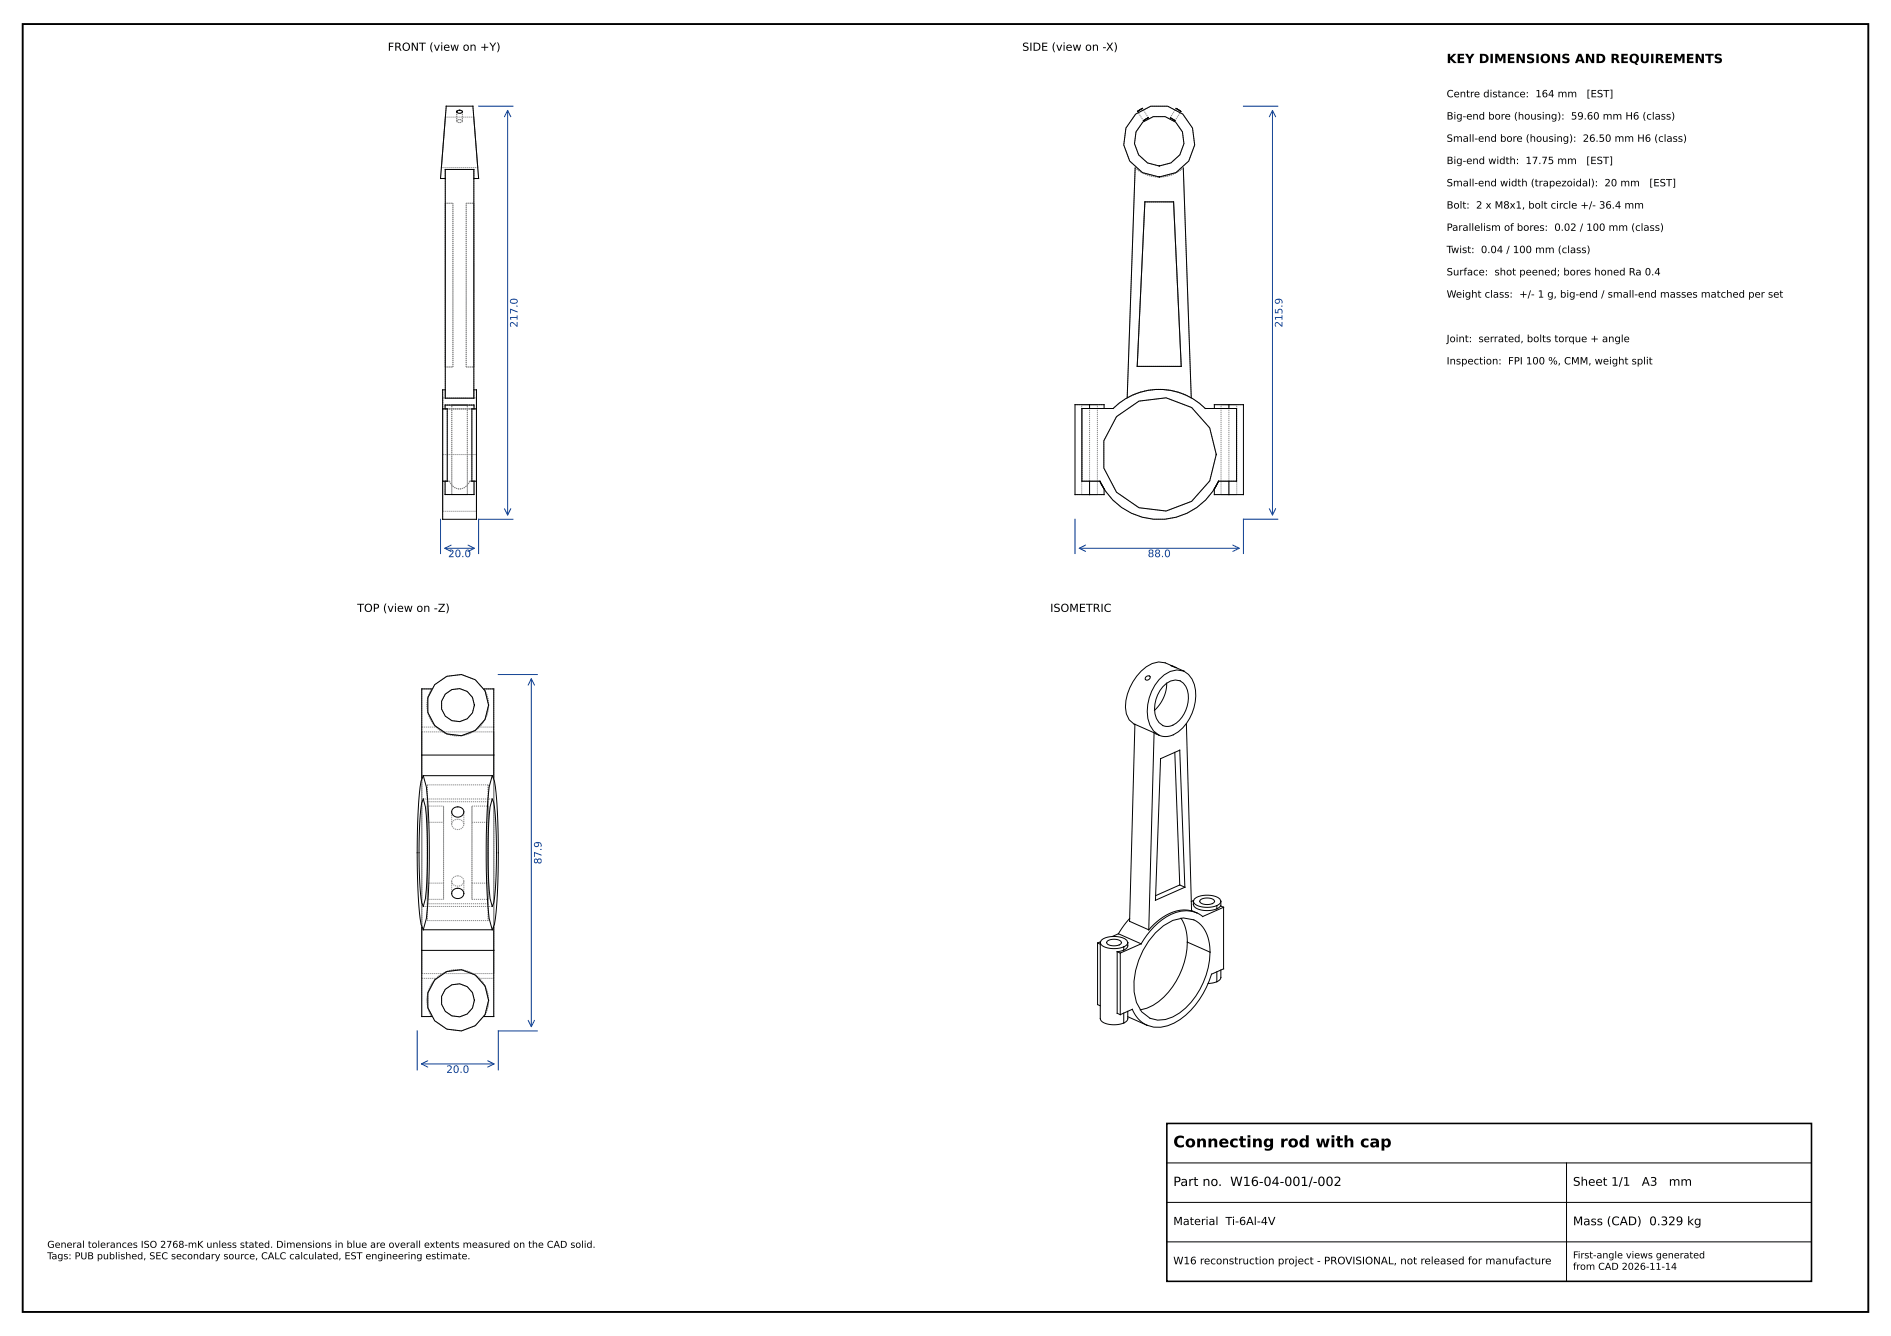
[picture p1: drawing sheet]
<svg xmlns="http://www.w3.org/2000/svg" width="420mm" height="297mm" viewBox="0 0 420 297" stroke-linecap="round" stroke-linejoin="round" font-family="sans-serif">
<g fill="none" stroke="#888" stroke-width=".22" stroke-dasharray=".3 .2" stroke-linecap="butt">
<path d="M97.9 39.7l1.2-16.1M98.1 37.2l.8-11.2M98.1 37.2h8M98.9 37.7v2M98.9 39.7v-2M98.9 37.7h6.4M98.9 26l-.8 11.2M98.9 26h6.4M101.5 26.9l.2 .3h.3h.5l.2-.3M101.5 26.9l.5-.3h.5l.2 .3M101.5 26.9v-2.1M101.5 24.7l.6-.2"/>
<path d="M102.1 25.2l-.5-.1-.1-.3M102.1 26.6l-.5 .1-.1 .2M102.1 27.2h-.4l-.2-.3M102.1 24.5l.5 .1 .1 .2M102.7 24.8l-.1 .3-.5 .1M102.7 26.9l-.1-.2-.5-.1M102.7 26.9l-.2 .3h-.4M102.7 26.9v-2.1M105.3 26l.8 11.2M105.3 39.7v-2M105.3 37.7v2M106.1 37.2l-.8-11.2"/>
<path d="M106.3 39.7l-1.2-16.1M252.2 37.3a8.1 8.1 0 0 0 5.3 2M252.2 37.3l-1.8 51.1M252.7 24.8l.1-.1M252.8 24.7h.1M252.8 24.7l-.1 .1M252.9 24.7l.2-.2M253 24.6l-.2 .1M253.1 24.5l-.1 .1M253.2 24.5l.1-.1M253.3 24.4l-.2 .1M253.3 24.4l.2-.1"/>
<path d="M253.5 24.3l-.2 .1M253.5 24.3l.1-.1M253.6 24.2l.2-.1M253.7 24.1l-.2 .2M253.8 24.1h-.1M254 26.8l-1.3-2M254.2 26.8h-.1M254.2 26.7l.2-.1M254.4 26.6l-.2 .1M254.4 26.6l.1-.1M254.6 26.5v-.1M254.7 26.4l-.2 .1"/>
<path d="M254.8 26.4v-.1M254.9 26.3l-.2 .1M254.9 26.3l.1-.1M255.1 26.2l-.1 .1M255.1 26.2l-1.3-2.1M257.5 39.3a8.1 8.1 0 0 0 5.4-2M257.5 39.3l3.8-.9 2.8-2.6 1.3-3.6-.5-3.7-2.1-3.1-3.4-1.8h-3.7l-3.4 1.8-2.2 3.1-.4 3.7 1.3 3.6 2.8 2.6 3.7 .9M257.5 36.9a5.5 5.5 0 0 0 5.5-6.6 5.5 5.5 0 0 0-7.5-4.1 5.5 5.5 0 0 0-2.5 8.2l1.9 1.8 2.6 .7M260 26.2l1.3-2.1M260.1 26.2h-.1M260.1 26.2l.1 .1M260.2 26.3l.1 .1"/>
<path d="M260.3 26.4l-.1-.1M260.5 26.4l.1 .1M260.6 26.5l-.2-.1M260.6 26.6l.2 .1M260.8 26.7h.1M260.9 26.7h-.1M260.9 26.7l.1 .1M261 26.8l-.1-.1M261 26.8l1.3-2M261.4 24.2h.1M261.5 24.2l-.2-.1M261.6 24.2v.1"/>
<path d="M261.6 24.3h.1M261.7 24.3l.1 .1M261.8 24.4l-.2-.2M261.8 24.4l.2 .1M262 24.5l-.2-.1M262.1 24.6l.1 .1M262.2 24.7l-.1-.1M262.3 24.7v.1M98.9 45.2v36.4M98.9 45.2h1.7M100.6 45.2v36.4M103.6 45.2v36.4"/>
<path d="M103.6 45.2h1.7M105.3 45.2v36.4M254.4 44.9h6.3M254.4 44.9l-1.8 36.5M260.7 44.9l1.7 36.5M260.7 44.9h-6.3M98.3 90.9h7.6M98.3 90.9v-4.3M98.3 90.9h1.1M98.3 90.9v16M98.3 88.4v25.2M98.3 88.4h7.6"/>
<path d="M98.9 90.9h6.4M98.9 90.9h.5M98.9 90h6.4M98.9 90.9v-.9M98.9 88.5h6.4M98.9 88.5v-1.9M98.9 86.6v1.9M98.9 88.5v-50.8M98.9 81.6v-36.4M98.9 81.6h1.7M99.4 90.9h-.5M99.4 90.9v16"/>
<path d="M100.4 90h3.4M100.6 81.6v-36.4M103.6 81.6h1.7M103.6 81.6v-36.4M103.8 90h-3.4M104.8 90.9h1.1M104.8 90.9h.5M105.3 88.5v-1.9M105.3 86.6v1.9M105.3 88.5v-50.8M105.3 81.6v-36.4M105.3 90.9h-.5"/>
<path d="M105.3 90h-6.4M105.3 90.9h-6.4M105.3 90.9v-.9M105.9 86.6v4.3M105.9 88.4v12.6M240.3 89.9h1.8M240.4 90.8v16.1M240.4 90.8h1.7M240.4 90.8h6.9M242.1 90.8h3.2M242.1 89.9h1.7M243.8 89.9h-3.5"/>
<path d="M245.3 89.9h-6.5M245.3 90.8h-4.9M252.6 81.4l1.8-36.5M252.6 81.4h9.8M262.4 81.4h-9.8M262.4 81.4l-1.7-36.5M264.7 88.4a14.5 14.5 0 0 0-14.3 0M264.7 88.4l-1.8-51.1M267.8 90.8a14.5 14.5 0 0 0-20.5 0M267.8 90.8h6.9M269.8 90.8h3.2M271.3 89.9h1.7"/>
<path d="M273 90.8h1.7M273 89.9h1.8M274.7 90.8h-4.9M274.7 90.8v16.1M274.8 89.9h-3.5M276.2 89.9h-6.4M98.3 106.9h1.5M98.3 115.4v-8.5M98.3 106.9h1.1M98.3 101h7.6M98.3 101v-12.6M98.3 113.6v-12.6"/>
<path d="M98.3 113.6h7.6M98.9 106.9h.5M98.9 106.9h.9M98.9 109.9h6.4M98.9 109.9v-3M99.4 106.9h-.5M99.8 106.9a2.34 2.34 0 0 0 2.3 1.8 2.34 2.34 0 0 0 2.3-1.8M99.8 106.9h-.9M100.4 109.9h3.4M100.4 109.9v-19.9M103.8 109.9v-19.9M103.8 109.9h-3.4"/>
<path d="M104.4 106.9h1.5M104.4 106.9h.9M104.4 106.9a2.34 2.34 0 0 1-2.3 1.8 2.34 2.34 0 0 1-2.3-1.8M104.8 106.9h1.1M104.8 106.9v-16M104.8 106.9h.5M105.3 106.9h-.5M105.3 106.9h-.9M105.3 109.9h-6.4M105.3 109.9v-3M105.9 106.9v-16M105.9 106.9v8.5"/>
<path d="M105.9 101v12.6M105.9 113.6v-25.2M240.3 109.9h1.8M240.3 109.9v-20M240.4 106.9h1.7M240.4 106.9v-16.1M240.4 106.9h4M242.1 106.9h2.3M242.1 109.9v-20M242.1 109.9h1.7M243.8 109.9h-3.5M243.8 109.9v-20"/>
<path d="M244.4 106.9a14.5 14.5 0 0 0 13.1 8.6 14.5 14.5 0 0 0 13.2-8.6M244.4 106.9h-4M244.4 107.1v-.2M244.7 107.6l-.1-.2M244.8 107.9v-.1M245 108.2l.3 .5M245 108.2l-.1-.1M245.3 109.9h-6.5M269.9 108.5l-.1 .1M270 108.3v.1M270.2 108l-.1 .2M270.2 101l-1.4-5.9-4.1-4.5-5.6-2.2-6.1 .7-4.9 3.5-2.9 5.4v6l2.9 5.4 4.9 3.4 6.1 .8 5.6-2.2 4.1-4.5 1.4-5.9"/>
<path d="M270.7 106.9h2.3M270.7 106.9h4M271.3 109.9h1.7M271.3 109.9v-20M273 106.9h1.7M273 109.9v-20M273 109.9h1.8M274.7 106.9v-16.1M274.7 106.9h-4M274.8 109.9h-3.5M274.8 109.9v-20M276.2 109.9h-6.4"/>
<path d="M93.7 153.1h2.2M95.9 153.1a6.8 6.8 0 0 0 3.9 10.2 6.8 6.8 0 0 0 8.7-6.6M95.9 153.1a6.8 6.8 0 0 0 1 8.5M105.4 156.7a3.7 3.7 0 0 0-5-3.4 3.7 3.7 0 0 0-1.5 5.9 3.7 3.7 0 0 0 6.1-.8l.4-1.7M107.5 153.1h2.2M108.5 156.7l-.2-1.7-.8-1.9M108.5 156.7l-.7-3.2-2.2-2.4-3.1-1.2-3.2 .4-2.7 1.9-1.6 2.9v3.3l1.6 2.9 2.7 1.8 3.2 .4 3.1-1.1 2.2-2.5 .7-3.2M93.7 172.9v33.2M93.7 161.6h3.2M93.7 161.6v-8.5M93.7 162.7h16M93.7 162.7v53.7"/>
<path d="M94 177.6h15.4M94.9 174.4h13.6M94.9 174.4v30.2M94.9 174.4v3.8M94.9 179.2v20.7M94.9 179.2h3.6M94.9 178.2h13.6M96.9 161.6a6.8 6.8 0 0 0 9.6 0M98.5 179.2v3.6M104.9 179.2v3.6M104.9 179.2h3.6M106.5 161.6h3.2"/>
<path d="M106.5 161.6a6.8 6.8 0 0 0 2-4.9M108.5 174.4v30.2M108.5 174.4v3.8M108.5 179.2v20.7M109.7 161.6v-8.5M109.7 161.6v55.8M109.7 162.7v53.7M94.9 189.5v-11.3M94.9 182.8v-3.6M94.9 196.3v-13.5M94.9 199.9v-3.6M94.9 199.9h3.6"/>
<path d="M94.9 196.3h3.6M94.9 182.8h3.6M98.5 196.3v3.6M98.5 199.9v-20.7M98.5 182.8v13.5M100.3 195.8a1.38 1.38 0 0 0 1.4 1.2 1.38 1.38 0 0 0 1.3-1.2M100.3 183.2a1.36 1.36 0 0 0 1.4 1.2 1.36 1.36 0 0 0 1.3-1.2M100.3 195.8v2.8M100.3 183.2v-2.8M101.7 194.7l-1 .3-.4 .8M101.7 182.1l-1 .3-.4 .8M103 195.8l-.3-.8-1-.3"/>
<path d="M103 183.2l-.3-.8-1-.3M103 195.8v2.8M103 183.2v-2.8M104.9 196.3v3.6M104.9 199.9h3.6M104.9 196.3h3.6M104.9 199.9v-20.7M104.9 182.8v13.5M104.9 182.8h3.6M108.5 189.5v-11.3M108.5 182.8v-3.6M108.5 196.3v-13.5"/>
<path d="M108.5 199.9v-3.6M93.7 217.4v-55.8M93.7 217.4h3.2M93.7 216.4v-53.7M93.7 216.4h16M94 201.5h15.4M94.9 204.6h13.6M94.9 200.9v-11.4M94.9 200.9v3.7M94.9 200.9h13.6M96.9 217.4a6.8 6.8 0 0 0-1 8.5M106.5 217.4a6.8 6.8 0 0 0-9.6 0"/>
<path d="M106.5 217.4h3.2M108.5 200.9v-11.4M108.5 200.9v3.7M109.7 206.1v-33.2M109.7 216.4v-53.7M93.7 225.9h2.2M93.7 225.9v-8.5M105.4 222.3a3.7 3.7 0 0 0-5-3.4 3.7 3.7 0 0 0-1.5 5.9 3.7 3.7 0 0 0 6.1-.8l.4-1.7M107.5 225.9l.8-1.8 .2-1.8M107.5 225.9h2.2M108.5 222.3a6.8 6.8 0 0 0-2-4.9M108.5 222.3l-.7-3.2-2.2-2.4-3.1-1.2-3.2 .4-2.7 1.9-1.6 2.9v3.3l1.6 2.9 2.7 1.8 3.2 .4 3.1-1.1 2.2-2.5 .7-3.2"/>
<path d="M108.5 222.3a6.8 6.8 0 0 0-8.7-6.6 6.8 6.8 0 0 0-3.9 10.2M109.7 225.9v-8.5"/>
</g>
<g fill="none" stroke="#000" stroke-width=".22">
<path d="M98.9 39.7h-1l1.2-16.1h6l1.2 16.1h-1M98.9 37.7h6.4v50.8h-6.4zM101.5 24.8h.1M101.5 24.7v.1M101.5 24.7l.5-.2a.53 .53 0 0 1 .7 .4l-.5 .3a.43 .43 0 0 1-.5-.1 .43 .43 0 0 1-.2-.4zM102.1 24.5h.1M252.2 37.3l-1.8 51.1M252.7 24.8h.1M252.8 24.7h.1M252.9 24.7h.1M253 24.6h.1M253.1 24.5h.1"/>
<path d="M253.2 24.5h-.1M253.3 24.4h.1M253.5 24.3h.1M253.6 24.2h.1M253.7 24.1h.1M253.8 24.1h.1M254.1 26.8h.1M254.2 26.7h.1M254.2 26.7l-.1 .1M254.4 26.6h.1M254.5 26.5l-.1 .1M254.6 26.5h-.1"/>
<path d="M254.7 26.4h.1M254.8 26.4h-.2M254.9 26.3h-.1M255.1 26.2h.1M260 26.2l.2 .1M260 26.2h.1M260.3 26.4h.2M260.3 26.4h.1M260.6 26.5h.1M260.7 26.6l.1 .1M260.8 26.7h.1M260.9 26.7h.1"/>
<path d="M261 26.8h.1M261.3 24.1h.1M261.3 24.1l.1 .1M261.5 24.2h.1M261.6 24.3h.1M261.7 24.3h.1M261.8 24.4h.1M262 24.5l.1 .1M262.2 24.7h.1M262.2 24.7l.1 .1M262.3 24.7h.1M262.9 37.3l1.8 51.1"/>
<path d="M254.4 44.9h6.3l1.7 36.5h-9.8zM98.3 90.9h1.1v16h-1.1M98.3 90.9v16M98.9 90.9v-.9h6.4v.9M98.9 86.6h-.6v4.3M105.3 86.6h.6v4.3M105.9 90.9h-1.1v16h1.1M105.9 90.9v16M242.1 89.9h-3.3v20h3.3M242.1 89.9h3.2v.9M242.1 89.9v.9M273 89.9h3.2v20h-3.2"/>
<path d="M273 89.9h-3.2v.9M273 89.9v.9M98.3 106.9v8.5h7.6v-8.5M98.9 106.9v3h6.4v-3M242.1 106.9v3M244.4 106.9h-4v-16.1h6.9a14.5 14.5 0 0 1 20.5 0h6.9v16.1h-4M244.4 106.9l.6 1.3M244.4 106.9a14.5 14.5 0 0 0 13.1 8.6 14.5 14.5 0 0 0 13.2-8.6M244.4 107.1l.2 .3M244.7 107.6h.1M244.7 107.6l.1 .2M244.8 107.9l.1 .2"/>
<path d="M245 108.2l.3 .5v1.2h-3.2M269.8 108.7v1.2h3.2M269.8 108.6v.1M270 108.4l-.1 .1M270.1 108.2l-.1 .1M270.7 106.9l-.5 1.1M270.7 106.9l-.9 1.8M273 106.9v3M95.9 153.1h-2.2v14.7M107.5 153.1h2.2v14.7M254.6 150.4a.5 .5 0 0 1 .9 0 .5 .5 0 0 1-.5 .7 .42 .42 0 0 1-.5-.1 .42 .42 0 0 1 .1-.6zM258.3 152.6a3.5 3.5 0 0 1 3.9-1.3 4.7 4.7 0 0 1 1.5 5.7 5.6 5.6 0 0 1-3.8 4.4h-1.2a3.5 3.5 0 0 1-2.2-3.8 7.7 7.7 0 0 1 1.8-5z"/>
<path d="M259.2 151.8a8.2 8.2 0 0 1-2.7 6.1M260.6 148.1a4.8 4.8 0 0 0-5.9 .1 11.1 11.1 0 0 0-4.5 10.4l.7 1.4 1.1 1 4.4 1.9M260.6 148.1l.7 .3M260.6 148.1l-.5-.2 1.2 .5M261.3 148.4l1.7 .7M261.3 148.4h.1M263 149.1a6.4 6.4 0 0 1 2.5 6.9 9.4 9.4 0 0 1-5.3 7.5l-1.5 .2-1.2-.3M263 149.1a5.1 5.1 0 0 0-5.5 1.9 10.4 10.4 0 0 0-2 10.2l.8 1.3 1.2 .9M93.7 167.8v5.1M93.7 167.8h16M94 172.4a18 18 0 0 0-1 6.5 158.3 158.3 0 0 0 .5 26.5l.5 1.2M94 172.4l.7 2.5a163.1 163.1 0 0 1 0 29.2l-.7 2.5"/>
<path d="M94 177.6a33.4 33.4 0 0 1 1 9.1l-.1 7.5a28.5 28.5 0 0 1-.9 7.3l-.3-.9a103.1 103.1 0 0 1 0-22.2zM94 172.4h15.4M100.6 179.8a1.36 1.36 0 0 1 1.6-.4 1.36 1.36 0 0 1 .8 1.3 1.3 1.3 0 0 1-1.7 .9 1.3 1.3 0 0 1-.7-1.8zM109.4 172.4a18 18 0 0 1 1 6.5 158.3 158.3 0 0 1-.6 26.5l-.4 1.2M109.4 172.4l-.7 2.5a163.1 163.1 0 0 0 0 29.2l.7 2.5M109.4 177.6l.3 .8a103.1 103.1 0 0 1 0 22.2l-.3 .9a33.4 33.4 0 0 1-1-9.2l.1-7.4a28.5 28.5 0 0 1 .9-7.3zM109.7 167.8v5.1M252.1 161l-1.1 43.8 4.2 1.9M256.4 162.9l1.1 .5M256.4 162.9l-1.2 43.8M257.8 168.6l4.3-1.9 1.1 30.5-6.5 2.9zM261 167.2l1.1 29.5"/>
<path d="M263.6 160.8l1.1 41.6a9.1 9.1 0 0 0-8.3 3l-1.2 1.3M100.7 197.8a1.3 1.3 0 0 1 1.7-.2 1.3 1.3 0 0 1 .5 1.6 1.31 1.31 0 0 1-1.7 .5 1.31 1.31 0 0 1-.7-1.7zM262.1 196.7l-5.4 2.4M262.1 196.7l1.1 .5M93.7 206.1v5.1M93.7 211.2h16M93.7 211.2v14.7h2.2M94 206.6h15.4M109.7 206.1v5.1M109.7 211.2v14.7h-2.2M243.8 209.6v13.7l.6 .2M243.8 209.6l.6 .3"/>
<path d="M244.4 209.5v16.9a2.55 2.55 0 0 0 2.6 1.3h1.4l1.3-.3M244.4 209.5a2.22 2.22 0 0 1 2.3-1.3h1.6a3.5 3.5 0 0 1 2 .8l.3 .5M244.4 209.5a2.55 2.55 0 0 0 2.6 1.3h1.4l1.3-.4M244.5 209.3l-.7 .3M246 209.2a2.76 2.76 0 0 1 3 0l.1 .3a1.58 1.58 0 0 1-1.9 .7l-.9-.2a.5 .5 0 0 1-.3-.8zM248.2 211.5v13.7l.7 .3M248.2 211.5l.7 .3M248.5 207.5l5 2.3M248.5 207.5l-1.4 .6M248.9 211.8v13.7M249.7 211.2l-1.5 .3M249.7 210.4v.8"/>
<path d="M250.6 209.5l-.2 .5-.7 .4M250.6 209.5l-.1 1-.8 .7M251 204.1l-1.3 1.5-1.2 1.9M253.5 209.8l-4.6 2M256.7 207.3l1.8-1.6 2.1-1.1a5.6 5.6 0 0 1 7.9 4.4 16.7 16.7 0 0 1-7.9 17 5.5 5.5 0 0 1-8.1-3.2 16.4 16.4 0 0 1 4.2-15.5zM262.4 204.1a9.4 9.4 0 0 1 1.4 5.3M263.8 209.4a17.3 17.3 0 0 1-7.6 14l-1.4 .7-1.5 .4M263.8 209.4l5 2.2M264.7 202.4l1.2 .5M265.1 200.3a1.68 1.68 0 0 0 1.7 1.9 6.2 6.2 0 0 0 3.5-.2M265.1 200.3a2.22 2.22 0 0 1 2.3-1.3h1.6a3.5 3.5 0 0 1 2 .8l.2 .5M265.1 200.3a2.55 2.55 0 0 0 2.6 1.3h1.3l1.3-.3"/>
<path d="M265.2 200.1l-.5 .2M265.9 202.9a8.5 8.5 0 0 0-8.7 2.3l-1.6 1.7-2.1 2.9M266.6 200a2.76 2.76 0 0 1 3.1 0l.1 .4a1.58 1.58 0 0 1-1.9 .6l-.9-.2a.5 .5 0 0 1-.4-.8zM270.3 218.2l-1.9 .4M270.3 201.3v.7M270.3 216v2.2M271.2 215.6v1.8l-.9 .8M271.2 200.3l-.2 .5-.7 .5M271.2 200.3v1.1M271.8 201.6l-4.6 2.1-1.3-.8M271.8 201.6l-.6-.3-.9 .7M271.8 201.6v13.7l-2.6 1.2a18.7 18.7 0 0 1-8.4 10.9 7 7 0 0 1-6 .5"/>
<path d="M248.9 225.5l2.7-1.2 .3 .7a6.3 6.3 0 0 0 2.9 2.9M249.7 225.2v2.2M250.6 224.8l-.1 1.8-.8 .8M250.6 226l4.2 1.9M259.2 258.5h143.3M348 258.5v26.3M259.2 276h143.3M259.2 267.2h143.3"/>
<circle cx="257.5" cy="31.4" r="8"/>
<circle cx="257.5" cy="31.3" r="5.6"/>
<circle cx="257.5" cy="101" r="12.7"/>
<circle cx="101.7" cy="156.7" r="6.8"/>
<circle cx="101.7" cy="156.7" r="3.7"/>
<circle cx="101.7" cy="222.3" r="6.8"/>
<circle cx="101.7" cy="222.3" r="3.7"/>
</g>
<g fill="none" stroke="#0b3d91" stroke-width=".22">
<path d="M106.3 23.6h7.6M112.1 25.9l.7-1.4 .7 1.4M112.8 24.5v90M276.2 23.6h7.7M282 26l.7-1.5 .7 1.5M282.7 24.5v90M97.9 115.4v7.6M112.1 113.1l.7 1.4 .7-1.4M113.9 115.4h-7.6v7.6M238.8 115.4v7.6M282 113l.7 1.5 .7-1.5M283.9 115.4h-7.7v7.6"/>
<path d="M98.8 121.9h6.6M100.2 121.2l-1.4 .7 1.4 .7M104 121.2l1.4 .7-1.4 .7M239.8 121.8h35.5M241.2 121.1l-1.4 .7 1.4 .8M273.9 121.1l1.4 .7-1.4 .8M110.7 149.9h8.7M117.3 152.3l.7-1.4 .7 1.4M118 150.9v77.3M92.7 229.1v8.7M93.6 236.5h16.2M95 235.7l-1.4 .8 1.4 .7"/>
<path d="M108.4 235.7l1.4 .8-1.4 .7M117.3 226.8l.7 1.4 .7-1.4M119.4 229.1h-8.7v8.7"/>
</g>
<path d="M259.2 249.7h143.3v35.1h-143.3z" fill="none" stroke="#000" stroke-width=".35"/>
<path d="M5 5.3h410.1v286.3h-410.1z" fill="none" stroke="#000" stroke-width=".42"/>
<text font-size="3.5" x="260.7" y="255">Connecting rod with cap</text>
<g font-size="2.8">
<text x="321.4" y="14">KEY DIMENSIONS AND REQUIREMENTS</text>
<text x="260.7" y="263.6">Part no. W16-04-001/-002</text>
</g>
<g font-size="2.6">
<text x="349.5" y="263.5">Sheet 1/1</text>
<text x="364.7" y="263.5">A3</text>
<text x="370.8" y="263.5">mm</text>
<text x="349.5" y="272.3">Mass (CAD) 0.329 kg</text>
</g>
<g font-size="2.5">
<text x="86.1" y="11.3">FRONT (view on +Y)</text>
<text x="227.1" y="11.3">SIDE (view on -X)</text>
<text x="79.4" y="136">TOP (view on -Z)</text>
<text x="233.3" y="136">ISOMETRIC</text>
<text x="260.7" y="272.3">Material Ti-6Al-4V</text>
</g>
<g font-size="2.3" fill="#0b3d91">
<text x="115" y="72.8" transform="rotate(-90 115 72.8)">217.0</text>
<text x="284.9" y="72.8" transform="rotate(-90 284.9 72.8)">215.9</text>
<text x="99.5" y="123.8">20.0</text>
<text x="255" y="123.8">88.0</text>
<text x="120.3" y="192.1" transform="rotate(-90 120.3 192.1)">87.9</text>
<text x="99.1" y="238.5">20.0</text>
</g>
<text font-size="2.3" x="260.7" y="281">W16 reconstruction project - PROVISIONAL, not released for manufacture</text>
<g font-size="2.2">
<text x="321.4" y="21.6">Centre distance: 164 mm</text>
<text x="352.5" y="21.6">[EST]</text>
<text x="321.4" y="26.6">Big-end bore (housing): 59.60 mm H6 (class)</text>
<text x="321.4" y="31.5">Small-end bore (housing): 26.50 mm H6 (class)</text>
<text x="321.4" y="36.5">Big-end width: 17.75 mm</text>
<text x="321.4" y="41.4">Small-end width (trapezoidal): 20 mm</text>
<text x="352.4" y="36.5">[EST]</text>
<text x="366.4" y="41.4">[EST]</text>
<text x="321.4" y="46.4">Bolt: 2 x M8x1, bolt circle +/- 36.4 mm</text>
<text x="321.4" y="51.3">Parallelism of bores: 0.02 / 100 mm (class)</text>
<text x="321.4" y="56.3">Twist: 0.04 / 100 mm (class)</text>
<text x="321.4" y="61.2">Surface: shot peened; bores honed Ra 0.4</text>
<text x="321.4" y="66.1">Weight class: +/- 1 g, big-end / small-end masses matched per set</text>
<text x="321.4" y="76">Joint: serrated, bolts torque + angle</text>
<text x="321.4" y="81">Inspection: FPI 100 %, CMM, weight split</text>
</g>
<g font-size="2.1">
<text x="10.5" y="277.3">General tolerances ISO 2768-mK unless stated. Dimensions in blue are overall extents measured on the CAD solid.</text>
<text x="10.5" y="279.9">Tags: PUB published, SEC secondary source, CALC calculated, EST engineering estimate.</text>
<text x="349.5" y="279.7">First-angle views generated</text>
<text x="349.5" y="282.2">from CAD 2026-11-14</text>
</g>
</svg>
